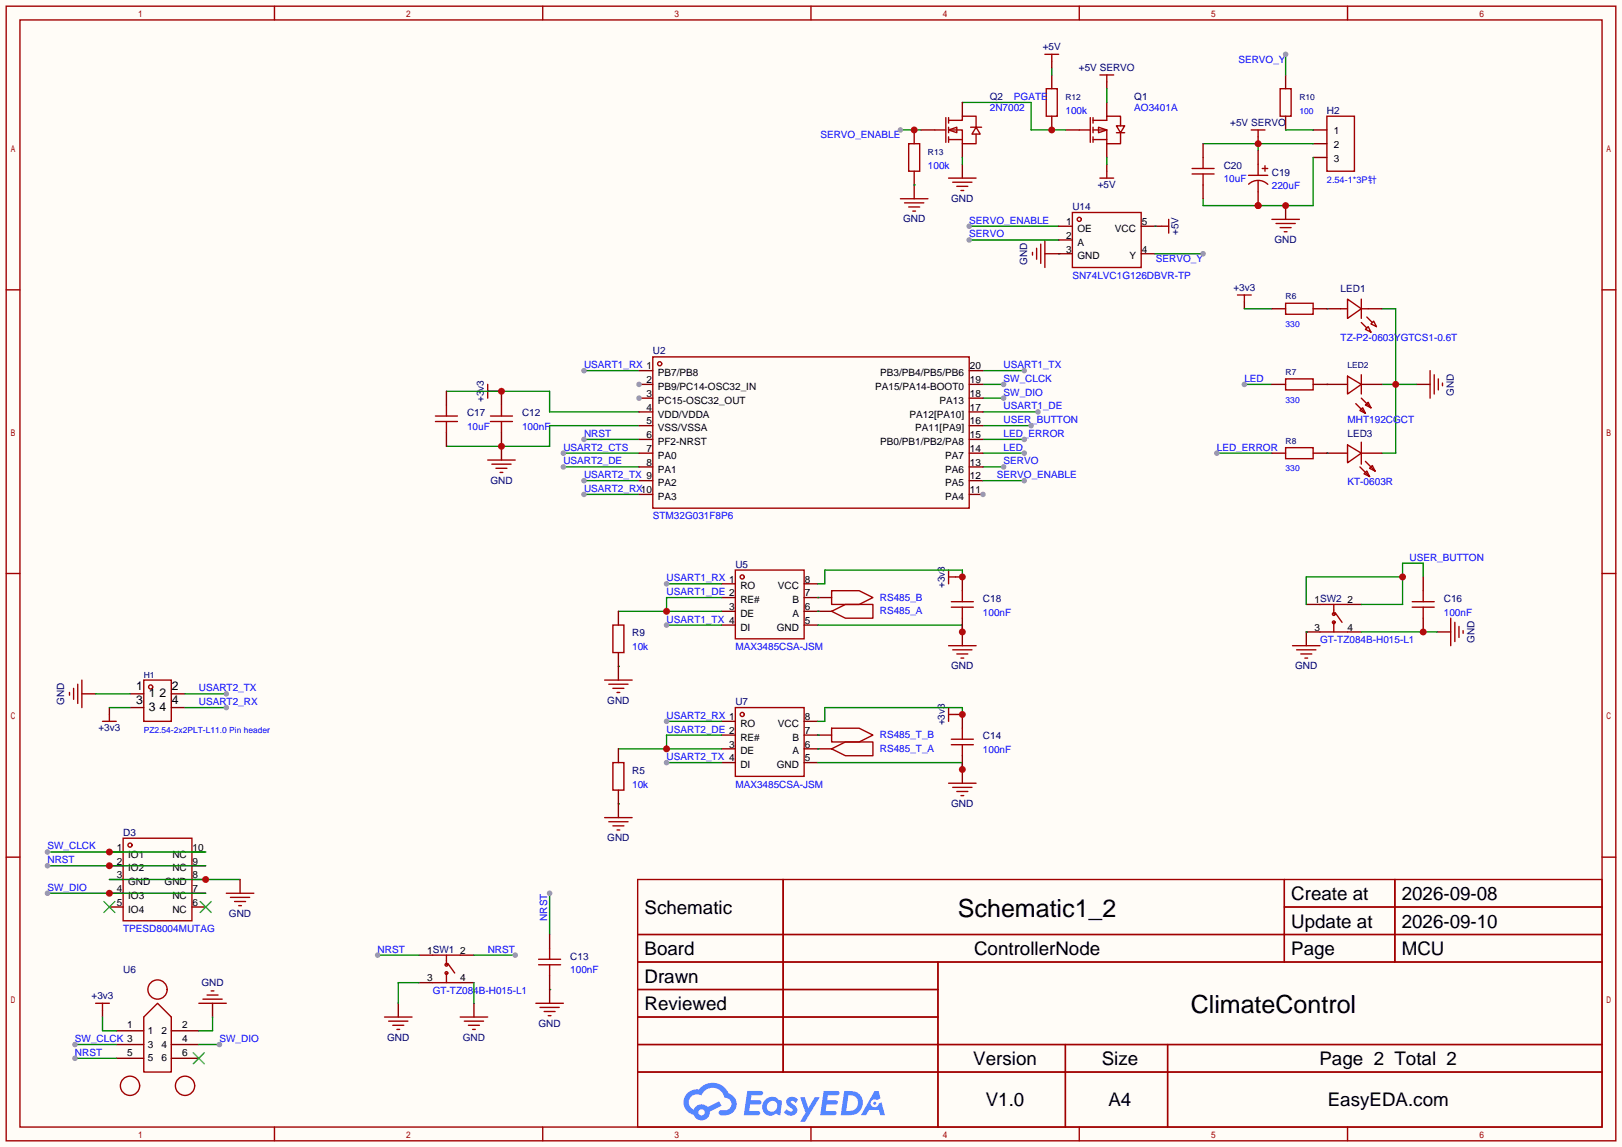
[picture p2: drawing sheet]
<svg xmlns="http://www.w3.org/2000/svg" width="299mm" height="212mm" viewBox="0 0 299 212" stroke-linecap="round" stroke-linejoin="round" font-family="sans-serif">
<path d="M0 0h299.5v211.8h-299.5z" fill="#fffcf7"/>
<g fill="none" stroke="#a10000" stroke-width=".25">
<path d="M1.1 1.1h297.2v209.6h-297.2zM3.7 3.7h292.1v204.5h-292.1zM50.7 1.1v2.6M100.2 1.1v2.6M149.7 1.1v2.6M199.3 1.1v2.6M248.8 1.1v2.6M1.1 53.5h2.6M295.8 53.5h2.5M1.1 105.9h2.6M295.8 105.9h2.5M1.1 158.3h2.6"/>
<path d="M295.8 158.3h2.5M117.7 162.4h178.1v45.8h-178.1zM117.7 172.6h178.1M117.7 177.7h178.1M144.6 162.4v35.6M173.2 177.7v30.5M237.1 162.4v15.3M237.1 167.5h58.7M257.5 162.4v15.3M117.7 182.8h55.5M117.7 192.9h178.1M117.7 187.8h55.5"/>
<path d="M117.7 198h178.1M196.7 192.9v15.3M215.6 192.9v15.3M50.7 208.2v2.5M100.2 208.2v2.5M149.7 208.2v2.5M199.3 208.2v2.5M248.8 208.2v2.5"/>
</g>
<g fill="#5487ff">
<path d="M145.5 202.8a1.3 1.3 0 0 1 1.8 .3l-.4 .6a.54 .54 0 0 0-.9-.2l.1 .2a1.58 1.58 0 0 1 1.1 1.6 1.43 1.43 0 0 1-2.5 .1l.5-.6a.64 .64 0 0 0 .5 .5 .64 .64 0 0 0 .7-.3l-.2-.2a1.6 1.6 0 0 1-1-1.6z"/>
<path d="M147.7 202.7h.9l.7 1.9 1.1-1.9h.9l-2.7 4.5h-.9l1-1.7z"/>
<path d="M138 201.5h1.6a1.31 1.31 0 0 1 1.2 .2 .4 .4 0 0 1-.3 .6h-1.8l-.1 .9h1.6a.4 .4 0 0 1 .4 .4 .4 .4 0 0 1-.4 .4h-1.7l-.2 1.2h.8a1.23 1.23 0 0 1 1.2 .2 .39 .39 0 0 1-.3 .6h-2.7z"/>
<path d="M152.1 201.5h1.6a1.32 1.32 0 0 1 1.3 .2 .39 .39 0 0 1-.4 .6h-1.7l-.2 .9h1.7a.4 .4 0 0 1 .3 .4 .4 .4 0 0 1-.4 .4h-1.7l-.2 1.2h.8a1.23 1.23 0 0 1 1.2 .2 .39 .39 0 0 1-.3 .6h-2.7z"/>
<path d="M161.5 201.5h.7l.4 1.3-.7 .4a.75 .75 0 0 0-1.1 .3 .75 .75 0 0 0 .5 1 .75 .75 0 0 0 .9-.6l.6-.3 .6 2.4h-.9l-.2-1h-1.9l-.5 1h-.9z"/>
<path d="M155.9 201.5l-.7 4.5h1.5a2.27 2.27 0 0 0 2.6-2.3 2.27 2.27 0 0 0-2.7-2.2zM156.6 202.3a1.5 1.5 0 0 1 1.8 1.5 1.5 1.5 0 0 1-1.9 1.4h-.3z"/>
<path d="M141.3 203.1a1.62 1.62 0 0 0-.4 2.1 1.62 1.62 0 0 0 2 .7l.4-.3 .3 .3 .5 .1 .3-2.5-.2-.3h-.4a1.58 1.58 0 0 0-2.5-.1zM141.9 203.6a.99 .99 0 0 1 1.6 .3 .99 .99 0 0 1-.9 1.4 .94 .94 0 0 1-1-.5 .94 .94 0 0 1 .3-1.2z"/>
<path d="M126.9 201.9a2.37 2.37 0 0 0 1.2 4 1.54 1.54 0 0 0 1.7 1 1.54 1.54 0 0 0 1.3-1.6l2.1-1.1-.5-.8-2 1.1a1.57 1.57 0 0 0-2.6 .4 1.5 1.5 0 0 1-.8-2.1 1.5 1.5 0 0 1 2.2-.5 2.23 2.23 0 0 1 2.3-1.4 2.23 2.23 0 0 1 2 1.8 1.16 1.16 0 0 1 1.2 1.1 1.16 1.16 0 0 1-1 1.3h-.7a.47 .47 0 0 0-.6 .3 .47 .47 0 0 0 .4 .6 2.23 2.23 0 0 0 2.3-.7 2.23 2.23 0 0 0 .4-2.3 2.16 2.16 0 0 0-1.3-1.1 3.2 3.2 0 0 0-5.4-.7l-1.2 .1zM129 205.4a.58 .58 0 0 1 1.1 0 .58 .58 0 0 1-1.1 0z"/>
<circle cx="161.5" cy="203.8" r=".28"/>
</g>
<g fill="none" stroke="#870000" stroke-width=".25">
<path d="M229.7 55.8v1.2M91.3 72.3h1.3M176.4 106.6h1.3M20.2 130.7v1.3M176.4 132h1.3M18.9 186.6v1.2M21.5 190.4h5M21.5 192.9h5M21.5 195.5h5M31.6 190.4h5.1M31.6 192.9h5.1M31.6 195.5h5.1"/>
<path d="M39.2 185.3v2.5"/>
</g>
<g fill="none" stroke="#a10000" stroke-width=".25">
<path d="M228.5 54.5h2.5M229.7 54.5v1.3M90 71v2.5M90 72.3h1.3M175.1 105.3v2.5M175.1 106.6h1.3M18.9 133.2h2.6M20.2 132v1.2M175.1 130.7v2.5M175.1 132h1.3M17.7 185.3h2.5M18.9 185.3v1.3"/>
<path d="M26.5 187.8l2.6-2.5 2.5 2.5v10.2h-5.1zM36.7 185.3h5.1M37.5 184.5h3.5M38.2 183.8h2.1M39 183h.5"/>
<circle cx="29.1" cy="182.8" r="1.78"/>
<circle cx="24" cy="200.5" r="1.78"/>
<circle cx="34.2" cy="200.5" r="1.78"/>
</g>
<path d="M35.7 194.4l2 2.1M37.7 194.4l-2 2.1" fill="none" stroke="#3c3" stroke-width=".25"/>
<path d="M13.8 192.9h7.7M18.9 187.8v2.6h2.6M39.2 187.8v2.6h-2.5" fill="none" stroke="#008700" stroke-width=".25"/>
<circle cx="13.8" cy="192.9" r=".51" fill="#999"/>
<path d="M36.7 192.9h3.8" fill="none" stroke="#008700" stroke-width=".25"/>
<circle cx="40.5" cy="192.9" r=".51" fill="#999"/>
<path d="M13.8 195.5h7.7" fill="none" stroke="#008700" stroke-width=".25"/>
<circle cx="13.8" cy="195.5" r=".51" fill="#999"/>
<g fill="none" stroke="#a10000" stroke-width=".25">
<path d="M22.7 154.8h12.7v15.3h-12.7z"/>
<circle cx="24" cy="156.1" r=".38"/>
</g>
<path d="M20.2 157.4h2.5M20.2 159.9h2.5M35.4 157.4h2.6M35.4 159.9h2.6M20.2 162.4h2.5M20.2 165h2.5M20.2 167.5h2.5M35.4 162.4h2.6M35.4 165h2.6M35.4 167.5h2.6" fill="none" stroke="#870000" stroke-width=".25"/>
<path d="M19.2 166.5l2 2M21.2 166.5l-2 2M37 166.5l2 2M39 166.5l-2 2" fill="none" stroke="#3c3" stroke-width=".25"/>
<path d="M8.8 157.4h29.2" fill="none" stroke="#008700" stroke-width=".25"/>
<circle cx="20.2" cy="157.4" r=".63" fill="#c00"/>
<circle cx="8.8" cy="157.4" r=".51" fill="#999"/>
<path d="M8.8 159.9h29.2" fill="none" stroke="#008700" stroke-width=".25"/>
<circle cx="20.2" cy="159.9" r=".63" fill="#c00"/>
<circle cx="8.8" cy="159.9" r=".51" fill="#999"/>
<path d="M8.8 165h29.2" fill="none" stroke="#008700" stroke-width=".25"/>
<circle cx="20.2" cy="165" r=".63" fill="#c00"/>
<circle cx="8.8" cy="165" r=".51" fill="#999"/>
<path d="M20.2 162.4h24.1" fill="none" stroke="#008700" stroke-width=".25"/>
<circle cx="38" cy="162.4" r=".63" fill="#c00"/>
<path d="M241.2 116.7v2.6M44.3 162.4v2.6M73.5 185.3v2.5M87.5 185.3v2.5M101.5 182.8v2.5" fill="none" stroke="#870000" stroke-width=".25"/>
<g fill="none" stroke="#a10000" stroke-width=".25">
<path d="M238.6 119.3h5.1M239.4 120h3.6M240.2 120.8h2M240.9 121.5h.5M41.8 165h5.1M42.5 165.7h3.6M43.3 166.5h2M44.1 167.3h.5M71 187.8h5.1M71.8 188.6h3.5M72.5 189.4h2M73.3 190.1h.5"/>
<path d="M85 187.8h5M85.7 188.6h3.6M86.5 189.4h2M87.2 190.1h.6M98.9 185.3h5.1M99.7 186.1h3.6M100.5 186.8h2M101.2 187.6h.5"/>
</g>
<path d="M107.8 81.2h10.2" fill="none" stroke="#008700" stroke-width=".25"/>
<circle cx="107.8" cy="81.2" r=".51" fill="#999"/>
<path d="M261.5 71h2.5M92.6 82.4v2.6M177.7 116.7v2.6M265.3 116.7h2.5M15.1 128.1h2.6M114.2 123.1v2.5M114.2 148.5v2.5M177.7 142.1v2.6" fill="none" stroke="#870000" stroke-width=".25"/>
<g fill="none" stroke="#a10000" stroke-width=".25">
<path d="M264 68.5v5M264.8 69.2v3.6M265.6 70v2M266.3 70.7v.5M90 85h5.1M90.8 85.7h3.6M91.6 86.5h2M92.3 87.2h.5M175.1 119.3h5.1M267.8 114.2v5.1M268.6 114.9v3.6M269.4 115.7v2"/>
<path d="M270.1 116.5v.5M12.8 127.9v.5M13.6 127.1v2.1M14.4 126.4v3.5M15.1 125.6v5.1M111.6 125.6h5.1M112.4 126.4h3.6M113.2 127.1h2M113.9 127.9h.5M175.9 120h3.6M176.7 120.8h2M177.4 121.5h.5"/>
<path d="M111.6 151h5.1M112.4 151.8h3.6M113.2 152.5h2M113.9 153.3h.5M175.1 144.7h5.1M175.9 145.4h3.6M176.7 146.2h2M177.4 146.9h.5"/>
</g>
<path d="M82.4 72.3h19.1v3.8h16.5M118 78.6h-16.5v3.8h-19.1M181.5 71h3.8" fill="none" stroke="#008700" stroke-width=".25"/>
<circle cx="185.3" cy="71" r=".51" fill="#999"/>
<path d="M181.5 73.5h3.8" fill="none" stroke="#008700" stroke-width=".25"/>
<circle cx="185.3" cy="73.5" r=".51" fill="#999"/>
<g fill="none" stroke="#a10000" stroke-width=".25">
<path d="M135.8 105.3h12.7v12.7h-12.7zM243.7 116.7h5.1M243.7 111.6h5.1M246.3 111.6v1.8M246.3 114.9v1.8M246.5 113.2l1.3 1.7M135.8 130.7h12.7v12.7h-12.7zM79.9 176.4h5.1M82.4 176.4v1.8M82.4 179.7v1.8M82.7 177.9l1.2 1.8M79.9 181.5h5.1"/>
<circle cx="137" cy="106.6" r=".38"/>
<circle cx="246.3" cy="113.4" r=".25"/>
<circle cx="246.3" cy="114.9" r=".25"/>
<circle cx="137" cy="132" r=".38"/>
<circle cx="82.4" cy="179.7" r=".25"/>
<circle cx="82.4" cy="178.2" r=".25"/>
</g>
<g fill="none" stroke="#870000" stroke-width=".25">
<path d="M133.2 107.8h2.6M133.2 110.4h2.6M133.2 112.9h2.6M133.2 115.4h2.6M148.5 107.8h2.5M148.5 110.4h2.5M148.5 112.9h2.5M148.5 115.4h2.5M241.2 116.7h2.5M241.2 111.6h2.5M248.8 116.7h2.5M248.8 111.6h2.5"/>
<path d="M133.2 133.2h2.6M133.2 135.8h2.6M133.2 138.3h2.6M148.5 133.2h2.5M148.5 135.8h2.5M148.5 138.3h2.5M133.2 140.8h2.6M148.5 140.8h2.5M77.3 176.4h2.6M85 176.4h2.5M77.3 181.5h2.6M85 181.5h2.5"/>
</g>
<path d="M101.5 165v7.6" fill="none" stroke="#008700" stroke-width=".25"/>
<circle cx="101.5" cy="165" r=".51" fill="#999"/>
<path d="M107.8 68.5h10.2M101.5 182.8h.1" fill="none" stroke="#008700" stroke-width=".25"/>
<circle cx="107.8" cy="68.5" r=".51" fill="#999"/>
<path d="M181.5 76.1h10.1" fill="none" stroke="#008700" stroke-width=".25"/>
<circle cx="191.6" cy="76.1" r=".51" fill="#999"/>
<path d="M181.5 68.5h7.6" fill="none" stroke="#008700" stroke-width=".25"/>
<circle cx="189.1" cy="68.5" r=".51" fill="#999"/>
<path d="M181.5 81.2h7.6" fill="none" stroke="#008700" stroke-width=".25"/>
<circle cx="189.1" cy="81.2" r=".51" fill="#999"/>
<path d="M181.5 83.7h7.6" fill="none" stroke="#008700" stroke-width=".25"/>
<circle cx="189.1" cy="83.7" r=".51" fill="#999"/>
<path d="M181.5 86.2h3.8" fill="none" stroke="#008700" stroke-width=".25"/>
<circle cx="185.3" cy="86.2" r=".51" fill="#999"/>
<path d="M107.8 88.8h10.2" fill="none" stroke="#008700" stroke-width=".25"/>
<circle cx="107.8" cy="88.8" r=".51" fill="#999"/>
<path d="M107.8 91.3h10.2" fill="none" stroke="#008700" stroke-width=".25"/>
<circle cx="107.8" cy="91.3" r=".51" fill="#999"/>
<path d="M123.1 133.2h10.1" fill="none" stroke="#008700" stroke-width=".25"/>
<circle cx="123.1" cy="133.2" r=".51" fill="#999"/>
<path d="M123.1 107.8h10.1" fill="none" stroke="#008700" stroke-width=".25"/>
<circle cx="123.1" cy="107.8" r=".51" fill="#999"/>
<path d="M114.2 112.9h19M133.2 110.4h-10.1v2.5" fill="none" stroke="#008700" stroke-width=".25"/>
<circle cx="123.1" cy="112.9" r=".63" fill="#c00"/>
<path d="M114.2 138.3h19M133.2 135.8h-10.1v2.5" fill="none" stroke="#008700" stroke-width=".25"/>
<circle cx="123.1" cy="138.3" r=".63" fill="#c00"/>
<path d="M123.1 115.4h10.1" fill="none" stroke="#008700" stroke-width=".25"/>
<circle cx="123.1" cy="115.4" r=".51" fill="#999"/>
<path d="M123.1 140.8h10.1" fill="none" stroke="#008700" stroke-width=".25"/>
<circle cx="123.1" cy="140.8" r=".51" fill="#999"/>
<path d="M255.1 57h2.6v26.7h-2.6M255.1 71h6.4M151 112.9h.1M151 110.4h.1M151 115.4h26.7v1.3M177.7 106.6v-1.3h-25.4v2.5h-1.3M114.2 123.1h.1M151 138.3h.1M151 135.8h.1M177.7 132v-1.3h-25.4v2.5h-1.3M114.2 148.5h.1M151 140.8h26.7v1.3" fill="none" stroke="#008700" stroke-width=".25"/>
<path d="M151 112.9h2.5M151 110.4h2.5M151 138.3h2.5M151 135.8h2.5" fill="none" stroke="#870000" stroke-width=".25"/>
<path d="M153.5 112.9l2.6-1.3h5.1v2.6h-5.1zM153.5 109.1h5.1l2.6 1.3-2.6 1.2h-5.1zM153.5 138.3l2.6-1.3h5.1v2.6h-5.1zM153.5 134.5h5.1l2.6 1.3-2.6 1.2h-5.1z" fill="none" stroke="#a10000" stroke-width=".25"/>
<circle cx="257.7" cy="71" r=".63" fill="#c00"/>
<path d="M69.7 176.4h7.6" fill="none" stroke="#008700" stroke-width=".25"/>
<circle cx="69.7" cy="176.4" r=".51" fill="#999"/>
<path d="M245 57h.1M245 71h.1M224.7 83.7h10.1M245 83.7h.1M77.3 181.5h-3.8v3.8" fill="none" stroke="#008700" stroke-width=".25"/>
<g fill="none" stroke="#a10000" stroke-width=".25">
<path d="M247.5 57h1.3M248.8 55.2l2.5 1.8-2.5 1.8zM251.3 55.2v3.6M251.3 59.6l1 1M251.3 57h1.3M252.3 58.5l1.1 1.1M253.1 59.8l.5-.5 .5 1zM252.1 60.8l.5-.5 .5 1zM248.8 82.2l2.5 1.5-2.5 1.8zM251.1 86.2l1.8 1.8M251.3 81.7v4M251.8 87.5l.5-.5 .6 1z"/>
<path d="M252.1 85.2l1.8 1.8M252.9 86.5l.5-.5 .5 1z"/>
</g>
<path d="M245 57h2.5M252.6 57h2.5M245 83.7h3.8M251.3 83.7h3.8" fill="none" stroke="#870000" stroke-width=".25"/>
<circle cx="224.7" cy="83.7" r=".51" fill="#999"/>
<path d="M229.7 71h5.1" fill="none" stroke="#008700" stroke-width=".25"/>
<circle cx="229.7" cy="71" r=".51" fill="#999"/>
<path d="M229.7 57h5.1M251.3 116.7h14M259 106.6h-17.8v5M262.8 106.6v-2.6h-3.8v7.6h-7.7" fill="none" stroke="#008700" stroke-width=".25"/>
<circle cx="259" cy="106.6" r=".63" fill="#c00"/>
<path d="M181.5 78.6h8.9" fill="none" stroke="#008700" stroke-width=".25"/>
<circle cx="190.4" cy="78.6" r=".51" fill="#999"/>
<path d="M104 86.2h14" fill="none" stroke="#008700" stroke-width=".25"/>
<circle cx="104" cy="86.2" r=".51" fill="#999"/>
<g fill="none" stroke="#a10000" stroke-width=".25">
<path d="M26.5 125.6h5.1v7.6h-5.1z"/>
<circle cx="27.8" cy="126.9" r=".38"/>
</g>
<path d="M24 128.1h2.5M24 130.7h2.5M31.6 128.1h2.6M31.6 130.7h2.6" fill="none" stroke="#870000" stroke-width=".25"/>
<path d="M34.2 130.7h7.6" fill="none" stroke="#008700" stroke-width=".25"/>
<circle cx="41.8" cy="130.7" r=".51" fill="#999"/>
<path d="M34.2 128.1h7.6" fill="none" stroke="#008700" stroke-width=".25"/>
<circle cx="41.8" cy="128.1" r=".51" fill="#999"/>
<path d="M17.7 128.1h6.3M20.2 130.7h3.8M87.5 176.4h7.6" fill="none" stroke="#008700" stroke-width=".25"/>
<path d="M248.8 69.5l2.5 1.5-2.5 1.8zM250.3 74.5l1.8 1.8M251.1 75.8l.5-.5 .5 1zM251.3 73.5l1.8 1.8M251.3 69.2v3.6M252.1 74.8l.5-.5 .5 1z" fill="none" stroke="#a10000" stroke-width=".25"/>
<path d="M245 71h3.8M251.3 71h3.8" fill="none" stroke="#870000" stroke-width=".25"/>
<circle cx="95.1" cy="176.4" r=".51" fill="#999"/>
<path d="M104 83.7h14M241.2 116.7h.1M87.5 181.5v3.8" fill="none" stroke="#008700" stroke-width=".25"/>
<path d="M80.4 77.9h4.1M80.4 76.8h4.1M82.4 74.8v2M82.4 77.9v2" fill="none" stroke="#a10000" stroke-width=".25"/>
<path d="M82.4 72.3v2.5M82.4 79.9v2.5" fill="none" stroke="#870000" stroke-width=".25"/>
<circle cx="104" cy="83.7" r=".51" fill="#999"/>
<path d="M178.9 68.5h2.6M178.9 71h2.6M178.9 73.5h2.6M178.9 76.1h2.6M178.9 78.6h2.6M178.9 81.2h2.6M178.9 83.7h2.6M178.9 86.2h2.6M178.9 88.8h2.6M178.9 91.3h2.6" fill="none" stroke="#870000" stroke-width=".25"/>
<circle cx="181.5" cy="91.3" r=".51" fill="#999"/>
<path d="M118 78.6h2.5M118 76.1h2.5M118 73.5h2.5M118 91.3h2.5M118 88.8h2.5M118 86.2h2.5M118 83.7h2.5M118 81.2h2.5" fill="none" stroke="#870000" stroke-width=".25"/>
<circle cx="118" cy="73.5" r=".51" fill="#999"/>
<path d="M118 71h2.5" fill="none" stroke="#870000" stroke-width=".25"/>
<circle cx="118" cy="71" r=".51" fill="#999"/>
<path d="M92.6 72.3v2.5M118 68.5h2.5" fill="none" stroke="#870000" stroke-width=".25"/>
<g fill="none" stroke="#a10000" stroke-width=".25">
<path d="M92.6 77.9v2M120.5 65.9h58.4v28h-58.4z"/>
<circle cx="121.8" cy="67.2" r=".38"/>
</g>
<circle cx="92.6" cy="72.3" r=".63" fill="#c00"/>
<path d="M90.6 76.8h4M92.6 74.8v2" fill="none" stroke="#a10000" stroke-width=".25"/>
<path d="M92.6 79.9v2.5" fill="none" stroke="#870000" stroke-width=".25"/>
<circle cx="92.6" cy="82.4" r=".63" fill="#c00"/>
<path d="M90.6 77.9h4M177.7 112.1v2.1M99.4 177.2h4.1M99.4 178.2h4.1M101.5 175.1v2.1M101.5 178.2v2" fill="none" stroke="#a10000" stroke-width=".25"/>
<path d="M177.7 106.6v2.5M101.5 172.6v2.5M101.5 180.2v2.6" fill="none" stroke="#870000" stroke-width=".25"/>
<circle cx="177.7" cy="106.6" r=".63" fill="#c00"/>
<path d="M175.6 111.1h4.1M177.7 109.1v2" fill="none" stroke="#a10000" stroke-width=".25"/>
<path d="M177.7 114.2v2.5" fill="none" stroke="#870000" stroke-width=".25"/>
<circle cx="177.7" cy="116.7" r=".63" fill="#c00"/>
<path d="M175.6 112.1h4.1M177.7 137.5v2.1" fill="none" stroke="#a10000" stroke-width=".25"/>
<path d="M177.7 132v2.5" fill="none" stroke="#870000" stroke-width=".25"/>
<circle cx="177.7" cy="132" r=".63" fill="#c00"/>
<path d="M175.6 136.5h4.1M177.7 134.5v2" fill="none" stroke="#a10000" stroke-width=".25"/>
<path d="M177.7 139.6v2.5" fill="none" stroke="#870000" stroke-width=".25"/>
<circle cx="177.7" cy="142.1" r=".63" fill="#c00"/>
<path d="M260.7 111.1h4.1M262.8 109.1v2M262.8 112.1v2.1M175.6 137.5h4.1" fill="none" stroke="#a10000" stroke-width=".25"/>
<path d="M262.8 106.6v2.5M262.8 114.2v2.5" fill="none" stroke="#870000" stroke-width=".25"/>
<circle cx="262.8" cy="116.7" r=".63" fill="#c00"/>
<path d="M203.1 13.8h2.5M204.3 13.8v1.3M231 24h2.6M232.3 24v1.3M245 21.5h5.1v10.1h-5.1zM214.5 41.8h1.3M215.8 40.5v2.6M237.4 56h5v2h-5zM237.4 70h5v2h-5zM237.4 82.7h5v2h-5zM260.7 112.1h4.1" fill="none" stroke="#a10000" stroke-width=".25"/>
<path d="M204.3 15.1v1.3M232.3 25.3v1.2M242.4 29.1h2.6M242.4 24h2.6M242.4 26.5h2.6M213.2 41.8h1.3M234.8 57h2.6M242.4 57h2.6M234.8 71h2.6M242.4 71h2.6M234.8 83.7h2.6M242.4 83.7h2.6" fill="none" stroke="#870000" stroke-width=".25"/>
<path d="M222.1 26.5h20.3M232.3 26.5v1.3" fill="none" stroke="#008700" stroke-width=".25"/>
<circle cx="232.3" cy="26.5" r=".63" fill="#c00"/>
<path d="M168.8 34.2v2.5M177.7 30.4v2.5M237.4 38v2.5M192.9 46.9h2.6" fill="none" stroke="#870000" stroke-width=".25"/>
<g fill="none" stroke="#a10000" stroke-width=".25">
<path d="M166.2 36.7h5.1M167 37.5h3.6M167.8 38.2h2M168.5 39h.5M175.1 32.9h5.1M175.9 33.7h3.6M176.7 34.4h2M177.4 35.2h.5M190.6 46.6v.5M191.4 45.8v2.1M192.2 45.1v3.5M192.9 44.3v5.1"/>
<path d="M234.8 40.5h5.1M235.6 41.3h3.5M236.3 42h2.1M237.1 42.8h.5"/>
</g>
<path d="M242.4 29.1v8.9h-20.3v-1.3" fill="none" stroke="#008700" stroke-width=".25"/>
<g fill="#c00">
<circle cx="237.4" cy="38" r=".63"/>
<circle cx="232.3" cy="38" r=".63"/>
</g>
<path d="M237.4 13.8v2.6M237.4 21.5v2.5" fill="none" stroke="#870000" stroke-width=".25"/>
<path d="M236.3 16.4h2.1v5.1h-2.1z" fill="none" stroke="#a10000" stroke-width=".25"/>
<path d="M237.4 10v3.8M237.4 24h5" fill="none" stroke="#008700" stroke-width=".25"/>
<circle cx="237.4" cy="10" r=".51" fill="#999"/>
<path d="M181.5 88.8h7.6" fill="none" stroke="#008700" stroke-width=".25"/>
<circle cx="189.1" cy="88.8" r=".51" fill="#999"/>
<path d="M178.9 41.8h16.6" fill="none" stroke="#008700" stroke-width=".25"/>
<circle cx="178.9" cy="41.8" r=".51" fill="#999"/>
<path d="M178.9 44.3h16.6" fill="none" stroke="#008700" stroke-width=".25"/>
<circle cx="178.9" cy="44.3" r=".51" fill="#999"/>
<path d="M195.5 46.9h.1" fill="none" stroke="#008700" stroke-width=".25"/>
<path d="M230.5 32.4h3.6" fill="none" stroke="#a10000" stroke-width=".25"/>
<path d="M232.3 27.8v2.6M232.3 35.4v2.6" fill="none" stroke="#870000" stroke-width=".25"/>
<circle cx="232.3" cy="38" r=".63" fill="#c00"/>
<g fill="none" stroke="#a10000" stroke-width=".25">
<path d="M198 39.2h12.7v10.2h-12.7zM230.5 34a2.54 2.54 0 0 1 3.6 0M232.3 30.4v2M232.3 33.4v2M233 31.1h1.1M233.6 30.6v1"/>
<circle cx="199.3" cy="40.5" r=".38"/>
</g>
<path d="M195.5 41.8h2.5M195.5 44.3h2.5M195.5 46.9h2.5M210.7 41.8h2.5M210.7 46.9h2.5" fill="none" stroke="#870000" stroke-width=".25"/>
<path d="M213.2 46.9h8.9" fill="none" stroke="#008700" stroke-width=".25"/>
<circle cx="222.1" cy="46.9" r=".51" fill="#999"/>
<path d="M194.2 12.6v1.2M166.2 24h3.9M213.2 41.8h.1" fill="none" stroke="#008700" stroke-width=".25"/>
<path d="M194.2 13.8v2.6M204.3 18.9v2.6M168.8 24v2.5M168.8 31.6v2.6M194.2 21.5v2.5M196.7 24h2.6M204.3 26.5v2.6M114.2 112.9v2.5M114.2 120.5v2.6M114.2 138.3v2.5M114.2 145.9v2.6" fill="none" stroke="#870000" stroke-width=".25"/>
<g fill="none" stroke="#a10000" stroke-width=".25">
<path d="M193.2 16.4h2v5.1h-2zM167.8 26.5h2v5.1h-2zM199.3 24h2M201.3 21.7v4.6M201.8 24h2.5v2.5h2.6v-2M201.8 22.2h2.5v-.7h2.6v1.7M201.8 25.8h2.5M201.8 21.7v1M201.8 23.5v1M201.8 25.3v1M202.8 23.5l1.5 .5-1.5 .5zM206.1 23.2h1.5l-.7 1.3z"/>
<path d="M206.1 24.5h1.5M113.2 115.4h2v5.1h-2zM113.2 140.8h2v5.1h-2z"/>
</g>
<circle cx="168.8" cy="24" r=".63" fill="#c00"/>
<circle cx="166.2" cy="24" r=".51" fill="#999"/>
<path d="M177.7 18.9h12.7v5.1h6.3" fill="none" stroke="#008700" stroke-width=".25"/>
<circle cx="194.2" cy="24" r=".63" fill="#c00"/>
<path d="M177.7 18.9v2.6M194.2 11.3v1.3M170.1 24h2.5M177.7 26.5v2.6M204.3 30.4v1.2M222.1 26.5v2.6M222.1 34.2v2.5" fill="none" stroke="#870000" stroke-width=".25"/>
<g fill="none" stroke="#a10000" stroke-width=".25">
<path d="M192.9 10h2.6M194.2 10v1.3M172.6 24h2M174.6 21.7v4.6M175.1 24l1.6-.5v1zM175.1 22.2h2.6v-.7h2.5v2M175.1 24h2.6v2.5h2.5v-1.7M175.1 25.8h2.6M175.1 21.7v1M175.1 23.5v1M175.1 25.3v1M179.2 23.5h2"/>
<path d="M180.2 23.5l.8 1.3h-1.5zM203.1 32.9h2.5M204.3 31.6v1.3M220.1 32.1h4.1M220.1 31.1h4.1M222.1 29.1v2M222.1 32.1v2.1"/>
</g>
<path d="M204.3 16.4v2.5M168.8 34.2h.1M177.7 29.1v1.3M204.3 29.1v1.3" fill="none" stroke="#008700" stroke-width=".25"/>
<g font-size="4.6">
<text x="176.9" y="169.4">Schematic1_2</text>
<text x="219.8" y="187.1">ClimateControl</text>
</g>
<g font-size="3.5">
<text x="238.4" y="166.2">Create at</text>
<text x="258.8" y="166.2">2026-09-08</text>
<text x="119" y="168.8">Schematic</text>
<text x="238.4" y="171.3">Update at</text>
<text x="258.8" y="171.3">2026-09-10</text>
<text x="119" y="176.4">Board</text>
<text x="179.8" y="176.4">ControllerNode</text>
<text x="238.4" y="176.4">Page</text>
<text x="258.8" y="176.4">MCU</text>
<text x="119" y="181.5">Drawn</text>
<text x="119" y="186.6">Reviewed</text>
<text x="179.7" y="196.7">Version</text>
<text x="203.4" y="196.7">Size</text>
<text x="243.6" y="196.7">Page 2 Total 2</text>
<text x="182" y="204.3">V1.0</text>
<text x="204.7" y="204.3">A4</text>
<text x="245.1" y="204.3">EasyEDA.com</text>
</g>
<g font-size="2.2">
<text x="25.2" y="127.4">1</text>
<text x="25.2" y="130">3</text>
<text x="27.5" y="128.7">1</text>
<text x="27.5" y="131.2">3</text>
<text x="29.4" y="131.2">4</text>
<text x="29.4" y="128.7">2</text>
<text x="31.7" y="130">4</text>
<text x="31.7" y="127.4">2</text>
</g>
<g font-size="1.8" fill="#000080">
<text x="192.5" y="9.3">+5V</text>
<text x="199.2" y="13.1">+5V SERVO</text>
<text x="182.8" y="18.5">Q2</text>
<text x="209.4" y="18.5">Q1</text>
<text x="227.1" y="23.3">+5V SERVO</text>
<text x="245" y="21">H2</text>
<text x="202.7" y="34.7">+5V</text>
<text x="225.9" y="31.2">C20</text>
<text x="234.8" y="32.4">C19</text>
<text x="166.7" y="41.1">GND</text>
<text x="175.6" y="37.3">GND</text>
<text x="198" y="38.8">U14</text>
<text x="217.6" y="43.5" transform="rotate(-90 217.6 43.5)">+5V</text>
<text x="235.3" y="44.9">GND</text>
<text x="189.7" y="48.9" transform="rotate(-90 189.7 48.9)">GND</text>
<text x="227.7" y="53.8">+3v3</text>
<text x="247.5" y="54">LED1</text>
<text x="120.5" y="65.5">U2</text>
<text x="86.2" y="76.9">C17</text>
<text x="89.3" y="74.3" transform="rotate(-90 89.3 74.3)">+3v3</text>
<text x="96.4" y="76.9">C12</text>
<text x="268.4" y="73" transform="rotate(-90 268.4 73)">GND</text>
<text x="248.8" y="80.7">LED3</text>
<text x="90.5" y="89.3">GND</text>
<text x="135.8" y="104.8">U5</text>
<text x="174.4" y="108.6" transform="rotate(-90 174.4 108.6)">+3v3</text>
<text x="181.5" y="111.2">C18</text>
<text x="266.6" y="111.2">C16</text>
<text x="116.7" y="117.5">R9</text>
<text x="272.2" y="118.8" transform="rotate(-90 272.2 118.8)">GND</text>
<text x="175.6" y="123.6">GND</text>
<text x="239.1" y="123.6">GND</text>
<text x="11.9" y="130.2" transform="rotate(-90 11.9 130.2)">GND</text>
<text x="112.1" y="130">GND</text>
<text x="135.8" y="130.2">U7</text>
<text x="18.2" y="135">+3v3</text>
<text x="174.4" y="134" transform="rotate(-90 174.4 134)">+3v3</text>
<text x="181.5" y="136.6">C14</text>
<text x="116.7" y="142.9">R5</text>
<text x="175.6" y="149">GND</text>
<text x="22.7" y="154.4">D3</text>
<text x="112.1" y="155.4">GND</text>
<text x="42.3" y="169.3">GND</text>
<text x="22.7" y="179.8">U6</text>
<text x="105.3" y="177.2">C13</text>
<text x="16.9" y="184.6">+3v3</text>
<text x="37.2" y="182">GND</text>
<text x="99.4" y="189.7">GND</text>
<text x="71.5" y="192.2">GND</text>
<text x="85.4" y="192.2">GND</text>
</g>
<g font-size="1.8" fill="#00f">
<text x="228.6" y="11.6">SERVO_Y</text>
<text x="182.8" y="20.5">2N7002</text>
<text x="187.2" y="18.5">PGATE</text>
<text x="196.7" y="21">100k</text>
<text x="209.4" y="20.5">AO3401A</text>
<text x="151.5" y="25.6">SERVO_ENABLE</text>
<text x="171.3" y="31.2">100k</text>
<text x="225.9" y="33.7">10uF</text>
<text x="234.8" y="35">220uF</text>
<text x="178.9" y="41.3">SERVO_ENABLE</text>
<text x="178.9" y="43.9">SERVO</text>
<text x="198" y="51.5">SN74LVC1G126DBVR-TP</text>
<text x="213.4" y="48.4">SERVO_Y</text>
<text x="247.5" y="62.9">TZ-P2-0603YGTCS1-0.6T</text>
<text x="107.8" y="68">USART1_RX 1</text>
<text x="185.3" y="70.5">SW_CLCK</text>
<text x="185.3" y="68">USART1_TX</text>
<text x="229.7" y="70.5">LED</text>
<text x="185.3" y="73.1">SW_DIO</text>
<text x="185.3" y="75.6">USART1_DE</text>
<text x="86.2" y="79.4">10uF</text>
<text x="96.4" y="79.4">100nF</text>
<text x="104" y="83.2">USART2_CTS</text>
<text x="107.8" y="80.7">NRST</text>
<text x="185.3" y="80.7">LED_ERROR</text>
<text x="185.3" y="83.2">LED</text>
<text x="185.3" y="78.2">USER_BUTTON</text>
<text x="224.7" y="83.2">LED_ERROR</text>
<text x="248.8" y="78.2">MHT192CGCT</text>
<text x="104" y="85.8">USART2_DE</text>
<text x="107.8" y="88.3">USART2_TX 9</text>
<text x="184" y="88.3">SERVO_ENABLE</text>
<text x="185.3" y="85.8">SERVO</text>
<text x="248.8" y="89.6">KT-0603R</text>
<text x="107.8" y="90.9">USART2_RX10</text>
<text x="120.5" y="95.9">STM32G031F8P6</text>
<text x="123.1" y="107.4">USART1_RX 1</text>
<text x="260.2" y="103.6">USER_BUTTON</text>
<text x="123.1" y="109.9">USART1_DE 2</text>
<text x="162.4" y="113.5">RS485_A</text>
<text x="162.4" y="110.9">RS485_B</text>
<text x="181.5" y="113.7">100nF</text>
<text x="266.6" y="113.7">100nF</text>
<text x="123.1" y="115">USART1_TX 4</text>
<text x="243.7" y="118.8">GT-TZ084B-H015-L1</text>
<text x="116.7" y="120.1">10k</text>
<text x="135.8" y="120.1">MAX3485CSA-JSM</text>
<text x="36.7" y="130.2">USART2_RX</text>
<text x="36.7" y="127.7">USART2_TX</text>
<text x="123.1" y="132.8">USART2_RX 1</text>
<text x="123.1" y="135.3">USART2_DE 2</text>
<text x="162.4" y="136.3">RS485_T_B</text>
<text x="123.1" y="140.4">USART2_TX 4</text>
<text x="162.4" y="138.9">RS485_T_A</text>
<text x="181.5" y="139.1">100nF</text>
<text x="116.7" y="145.5">10k</text>
<text x="135.8" y="145.5">MAX3485CSA-JSM</text>
<text x="8.8" y="156.9">SW_CLCK</text>
<text x="8.8" y="159.4">NRST</text>
<text x="8.8" y="164.5">SW_DIO</text>
<text x="22.7" y="172.1">TPESD8004MUTAG</text>
<text x="101" y="170.1" transform="rotate(-90 101 170.1)">NRST</text>
<text x="69.7" y="175.9">NRST</text>
<text x="90" y="175.9">NRST</text>
<text x="105.3" y="179.8">100nF</text>
<text x="79.9" y="183.6">GT-TZ084B-H015-L1</text>
<text x="13.8" y="192.5">SW_CLCK 3</text>
<text x="13.8" y="195">NRST</text>
<text x="40.5" y="192.5">SW_DIO</text>
</g>
<g font-size="1.8">
<text x="246.3" y="29.9">3</text>
<text x="246.3" y="24.8">1</text>
<text x="246.3" y="27.3">2</text>
<text x="196.8" y="41.6">1</text>
<text x="210.8" y="41.6">5</text>
<text x="196.8" y="44.1">2</text>
<text x="196.8" y="46.6">3</text>
<text x="198.9" y="42.8">OE</text>
<text x="198.9" y="45.4">A</text>
<text x="198.9" y="47.9">GND</text>
<text x="205.9" y="42.8">VCC</text>
<text x="208.5" y="47.9">Y</text>
<text x="210.8" y="46.6">4</text>
<text x="119.4" y="70.8">2</text>
<text x="121.5" y="69.5">PB7/PB8</text>
<text x="162.5" y="69.5">PB3/PB4/PB5/PB6</text>
<text x="179.1" y="68.2">20</text>
<text x="179.1" y="70.8">19</text>
<text x="119.4" y="75.8">4</text>
<text x="119.4" y="73.3">3</text>
<text x="121.5" y="77.1">VDD/VDDA</text>
<text x="121.5" y="74.6">PC15-OSC32_OUT</text>
<text x="121.5" y="72">PB9/PC14-OSC32_IN</text>
<text x="161.6" y="72">PA15/PA14-BOOT0</text>
<text x="167.9" y="77.1">PA12[PA10]</text>
<text x="173.5" y="74.6">PA13</text>
<text x="179.1" y="73.3">18</text>
<text x="179.1" y="75.8">17</text>
<text x="119.4" y="83.5">7</text>
<text x="119.4" y="80.9">6</text>
<text x="119.4" y="78.4">5</text>
<text x="121.5" y="82.2">PF2-NRST</text>
<text x="121.5" y="79.7">VSS/VSSA</text>
<text x="162.5" y="82.2">PB0/PB1/PB2/PA8</text>
<text x="169" y="79.7">PA11[PA9]</text>
<text x="179.1" y="78.4">16</text>
<text x="179.1" y="80.9">15</text>
<text x="179.1" y="83.5">14</text>
<text x="119.4" y="86">8</text>
<text x="121.5" y="89.8">PA2</text>
<text x="121.5" y="87.3">PA1</text>
<text x="121.5" y="84.7">PA0</text>
<text x="174.5" y="84.7">PA7</text>
<text x="174.5" y="87.3">PA6</text>
<text x="174.5" y="89.8">PA5</text>
<text x="179.1" y="86">13</text>
<text x="179.1" y="88.5">12</text>
<text x="121.5" y="92.4">PA3</text>
<text x="174.5" y="92.4">PA4</text>
<text x="179.1" y="91.1">11</text>
<text x="148.6" y="107.6">8</text>
<text x="134.6" y="112.7">3</text>
<text x="136.7" y="108.9">RO</text>
<text x="136.7" y="111.4">RE#</text>
<text x="136.7" y="113.9">DE</text>
<text x="143.6" y="108.9">VCC</text>
<text x="146.3" y="113.9">A</text>
<text x="146.3" y="111.4">B</text>
<text x="148.6" y="112.7">6</text>
<text x="148.6" y="110.1">7</text>
<text x="242.7" y="111.4">1SW2</text>
<text x="248.8" y="111.4">2</text>
<text x="136.7" y="116.5">DI</text>
<text x="143.4" y="116.5">GND</text>
<text x="148.6" y="115.2">5</text>
<text x="242.7" y="116.5">3</text>
<text x="248.8" y="116.5">4</text>
<text x="136.7" y="134.3">RO</text>
<text x="136.7" y="136.8">RE#</text>
<text x="143.6" y="134.3">VCC</text>
<text x="146.3" y="136.8">B</text>
<text x="148.6" y="135.5">7</text>
<text x="148.6" y="133">8</text>
<text x="134.6" y="138.1">3</text>
<text x="136.7" y="139.3">DE</text>
<text x="136.7" y="141.9">DI</text>
<text x="143.4" y="141.9">GND</text>
<text x="146.3" y="139.3">A</text>
<text x="148.6" y="140.6">5</text>
<text x="148.6" y="138.1">6</text>
<text x="21.6" y="157.1">1</text>
<text x="21.6" y="159.7">2</text>
<text x="23.7" y="158.4">IO1</text>
<text x="23.7" y="160.9">IO2</text>
<text x="31.8" y="160.9">NC</text>
<text x="31.8" y="158.4">NC</text>
<text x="35.6" y="159.7">9</text>
<text x="35.6" y="157.1">10</text>
<text x="21.6" y="162.2">3</text>
<text x="21.6" y="164.7">4</text>
<text x="21.6" y="167.3">5</text>
<text x="23.7" y="163.5">GND</text>
<text x="23.7" y="166">IO3</text>
<text x="30.4" y="163.5">GND</text>
<text x="31.8" y="166">NC</text>
<text x="35.6" y="167.3">6</text>
<text x="35.6" y="164.7">7</text>
<text x="35.6" y="162.2">8</text>
<text x="23.7" y="168.6">IO4</text>
<text x="31.8" y="168.6">NC</text>
<text x="78.9" y="176.2">1SW1</text>
<text x="85" y="176.2">2</text>
<text x="78.9" y="181.3">3</text>
<text x="85" y="181.3">4</text>
<text x="23.5" y="189.9">1</text>
<text x="27.3" y="190.9">1</text>
<text x="29.8" y="190.9">2</text>
<text x="33.7" y="189.9">2</text>
<text x="23.5" y="195">5</text>
<text x="27.3" y="193.5">3</text>
<text x="27.3" y="196">5</text>
<text x="29.8" y="193.5">4</text>
<text x="29.8" y="196">6</text>
<text x="33.7" y="192.5">4</text>
<text x="33.7" y="195">6</text>
</g>
<text font-size="1.7" fill="#00f" x="245" y="33.7">2.54-1*3P针</text>
<g font-size="1.6" fill="#000080">
<text x="196.7" y="18.5">R12</text>
<text x="239.9" y="18.5">R10</text>
<text x="171.3" y="28.6">R13</text>
<text x="237.4" y="55.3">R6</text>
<text x="237.4" y="69.3">R7</text>
<text x="248.8" y="68">LED2</text>
<text x="237.4" y="82">R8</text>
<text x="26.5" y="125.1">H1</text>
</g>
<g font-size="1.6" fill="#00f">
<text x="239.9" y="21">100</text>
<text x="237.4" y="60.4">330</text>
<text x="237.4" y="74.3">330</text>
<text x="237.4" y="87">330</text>
<text x="26.5" y="135.3">PZ2.54-2x2PLT-L11.0 Pin header</text>
</g>
</svg>
